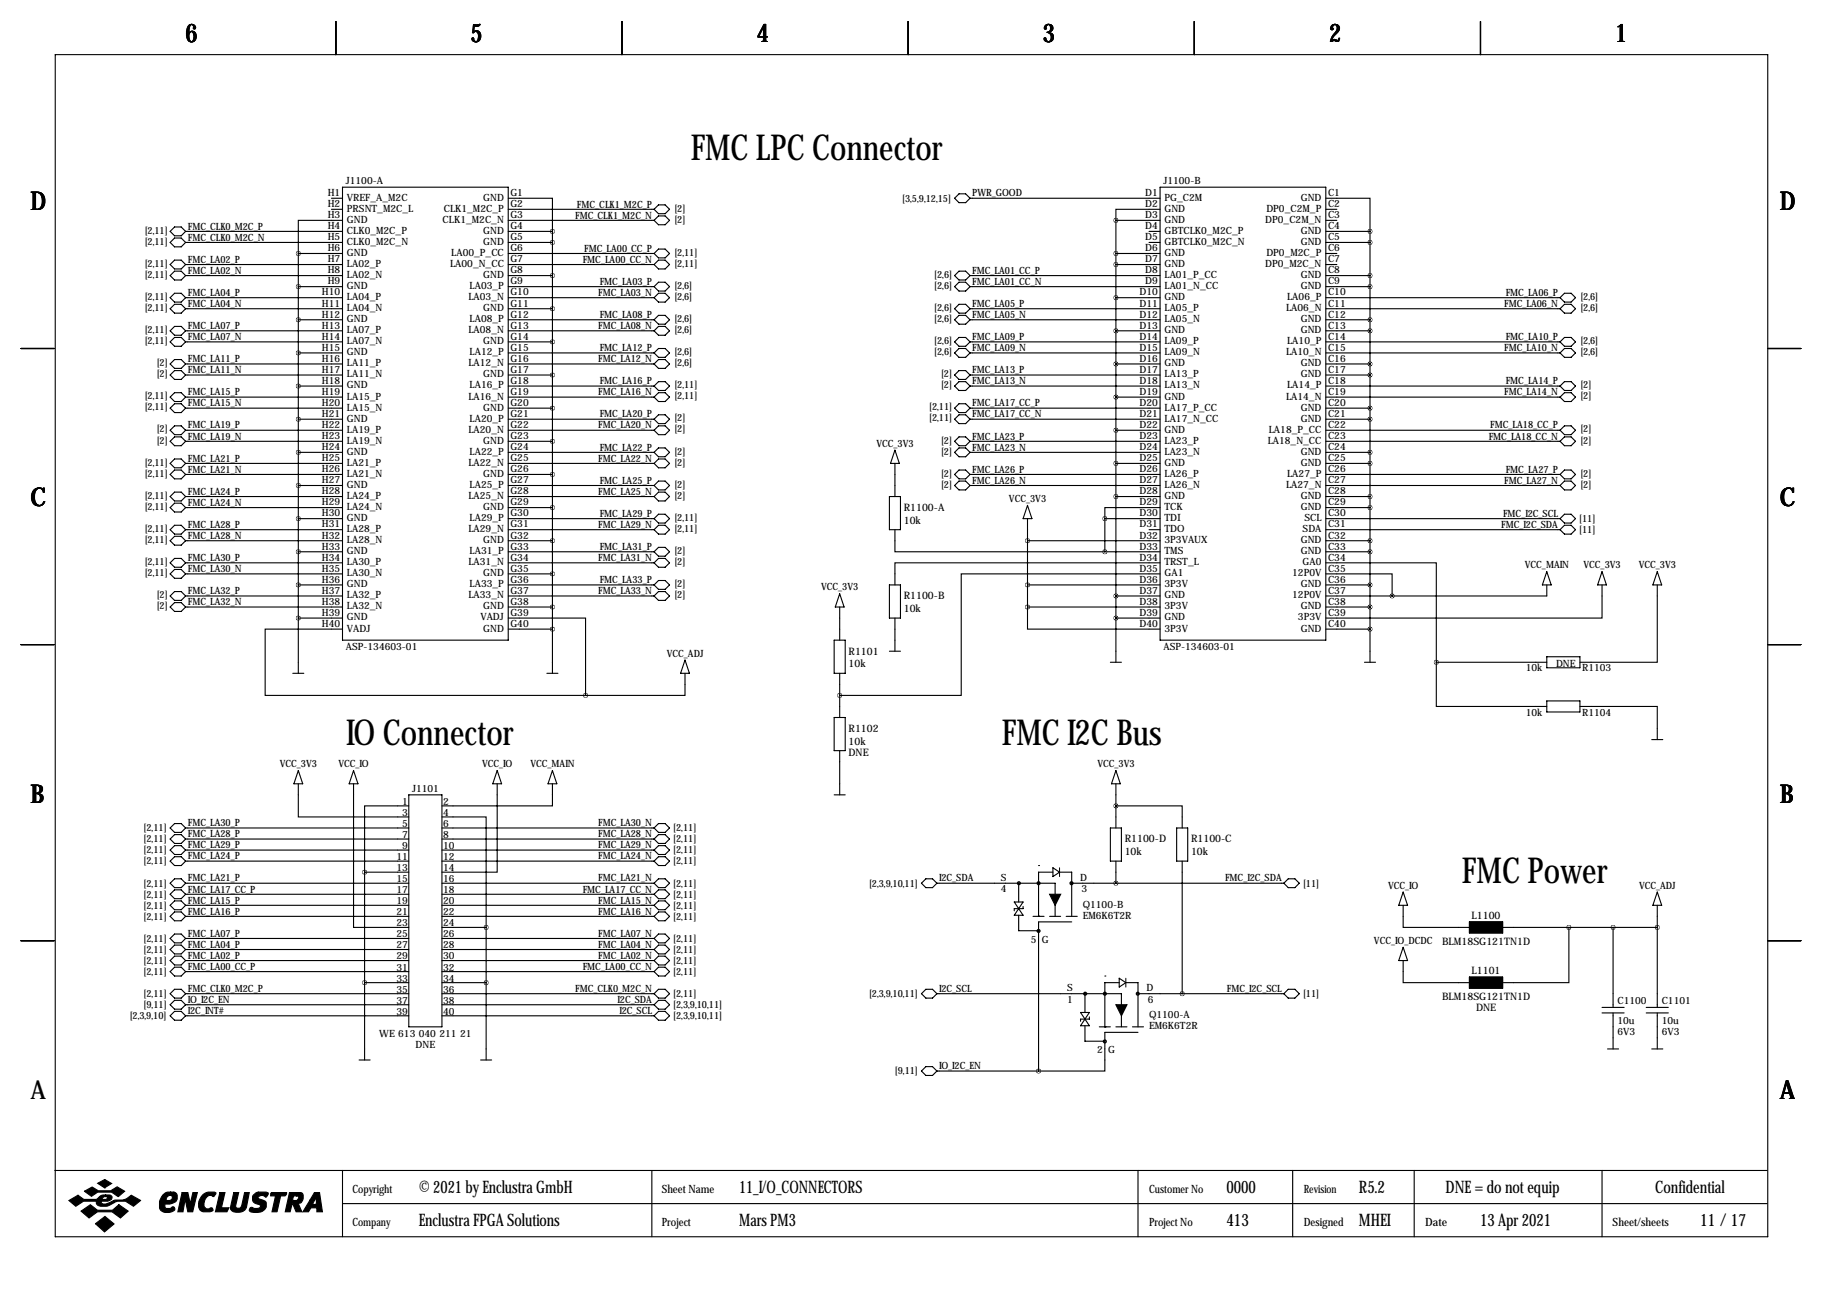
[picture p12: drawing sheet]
<svg xmlns="http://www.w3.org/2000/svg" width="419mm" height="297mm" viewBox="0 0 419 297" stroke-linecap="round" stroke-linejoin="round" font-family="sans-serif">
<g fill="none" stroke="#000" stroke-width=".25">
<path d="M12.7 12.6h393.7v271.7h-393.7zM77.2 4.9v7.7M143 4.9v7.7M208.8 4.9v7.7M274.6 4.9v7.7M340.4 4.9v7.7M39.1 53.2l1-1h1.6l1 1-1 1h-1.6zM39.1 55.7l1-1h1.6l1 1-1 1.1h-1.6zM42.7 53.2h36M42.7 55.7h36M68.6 58.3h10.1M68.6 58.3v96.5"/>
<path d="M76.2 45.6h2.5M76.2 48.1h2.5M78.7 50.7h-10.1v7.6M78.7 43h38.1v104.2h-38.1zM116.8 45.6h10.2v7.6M116.8 48.1h33.6M116.8 50.7h33.6M116.8 53.2h10.2M116.8 55.7h10.2M116.8 58.3h33.6M127 53.2v101.6M151.4 47.1h1.5l1 1-1 1h-1.5l-1-1z"/>
<path d="M151.4 49.6h1.5l1 1.1-1 1h-1.5l-1-1zM151.4 57.3h1.5l1 1-1 1h-1.5l-1-1zM219.5 45.6l1-1h1.5l1 1-1 1h-1.5zM223 45.6h43.7M256.5 50.7h10.2M256.5 58.3h10.2M256.5 50.7v101.6M264.2 53.2h2.5M264.2 55.7h2.5M266.7 48.1h-10.2v2.6M266.7 43h38.1v104.2h-38.1zM304.8 45.6h10.2v7.6"/>
<path d="M304.8 48.1h2.5M304.8 50.7h2.5M304.8 53.2h10.2M304.8 55.7h10.2M304.8 58.3h2.5M315 53.2v99.1M39.1 60.8l1-1h1.6l1 1-1 1h-1.6zM39.1 63.4l1-1.1h1.6l1 1.1-1 1h-1.6zM39.1 71l1-1h1.6l1 1-1 1h-1.6zM39.1 76.1l1-1.1h1.6l1 1.1-1 1h-1.6zM39.1 78.6l1-1h1.6l1 1-1 1h-1.6zM40.1 67.4h1.6l1 1-1 1.1h-1.6l-1-1.1z"/>
<path d="M42.7 60.8h36M42.7 63.4h36M42.7 68.4h36M42.7 71h36M42.7 76.1h36M42.7 78.6h36M68.6 65.9h10.1M68.6 73.5h10.1M116.8 60.8h33.6M116.8 63.4h10.2M116.8 65.9h33.6M116.8 68.4h33.6"/>
<path d="M116.8 71h10.2M116.8 73.5h33.6M116.8 76.1h33.6M116.8 78.6h10.2M150.4 60.8l1-1h1.5l1 1-1 1h-1.5zM150.4 76.1l1-1.1h1.5l1 1.1-1 1h-1.5zM151.4 67.4h1.5l1 1-1 1.1h-1.5l-1-1.1zM151.4 64.9h1.5l1 1-1 1h-1.5l-1-1zM151.4 72.5h1.5l1 1-1 1h-1.5l-1-1zM219.5 63.4l1-1.1h1.5l1 1.1-1 1h-1.5zM219.5 71l1-1h1.5l1 1-1 1h-1.5zM219.5 78.6l1-1h1.5l1 1-1 1h-1.5z"/>
<path d="M219.5 65.9l1-1h1.5l1 1-1 1h-1.5zM219.5 73.5l1-1h1.5l1 1-1 1h-1.5zM223 63.4h43.7M223 65.9h43.7M223 71h43.7M223 73.5h43.7M223 78.6h43.7M256.5 60.8h10.2M256.5 68.4h10.2M256.5 76.1h10.2M304.8 60.8h2.5M304.8 63.4h10.2"/>
<path d="M304.8 65.9h10.2M304.8 68.4h53.8M304.8 71h53.8M304.8 73.5h10.2M304.8 76.1h10.2M304.8 78.6h53.8M358.6 68.4l1.1-1h1.5l1 1-1 1.1h-1.5zM358.6 71l1.1-1h1.5l1 1-1 1h-1.5zM358.6 78.6l1.1-1h1.5l1 1-1 1h-1.5zM4.8 80.1h7.6M39.1 83.7l1-1h1.6l1 1-1 1h-1.6zM39.1 86.2l1-1h1.6l1 1-1 1h-1.6z"/>
<path d="M39.1 91.3l1-1h1.6l1 1-1 1h-1.6zM39.1 93.8l1-1h1.6l1 1-1 1.1h-1.6zM39.1 98.9l1-1h1.6l1 1-1 1h-1.6zM42.7 83.7h36M42.7 86.2h36M42.7 91.3h36M42.7 93.8h36M42.7 98.9h36M68.6 81.1h10.1M68.6 88.8h10.1M68.6 96.4h10.1M116.8 81.1h33.6"/>
<path d="M116.8 83.7h33.6M116.8 86.2h10.2M116.8 88.8h33.6M116.8 91.3h33.6M116.8 93.8h10.2M116.8 96.4h33.6M116.8 98.9h33.6M150.4 81.1l1-1h1.5l1 1-1 1.1h-1.5zM150.4 83.7l1-1h1.5l1 1-1 1h-1.5zM150.4 91.3l1-1h1.5l1 1-1 1h-1.5zM150.4 98.9l1-1h1.5l1 1-1 1h-1.5zM151.4 87.7h1.5l1 1.1-1 1h-1.5l-1-1z"/>
<path d="M151.4 95.4h1.5l1 1-1 1h-1.5l-1-1zM219.5 81.1l1-1h1.5l1 1-1 1.1h-1.5zM219.5 86.2l1-1h1.5l1 1-1 1h-1.5zM219.5 93.8l1-1h1.5l1 1-1 1.1h-1.5zM219.5 88.8l1-1.1h1.5l1 1.1-1 1h-1.5zM219.5 96.4l1-1h1.5l1 1-1 1h-1.5zM223 81.1h43.7M223 86.2h43.7M223 88.8h43.7M223 93.8h43.7M223 96.4h43.7M256.5 83.7h10.2"/>
<path d="M256.5 91.3h10.2M256.5 98.9h10.2M304.8 81.1h53.8M304.8 83.7h10.2M304.8 86.2h10.2M304.8 88.8h53.8M304.8 91.3h53.8M304.8 93.8h10.2M304.8 96.4h10.2M304.8 98.9h53.8M358.6 81.1l1.1-1h1.5l1 1-1 1.1h-1.5zM358.6 91.3l1.1-1h1.5l1 1-1 1h-1.5z"/>
<path d="M358.6 98.9l1.1-1h1.5l1 1-1 1h-1.5zM358.6 88.8l1.1-1.1h1.5l1 1.1-1 1h-1.5zM406.4 80.1h7.6M39.1 101.5l1-1.1h1.6l1 1.1-1 1h-1.6zM39.1 106.5l1-1h1.6l1 1-1 1.1h-1.6zM39.1 109.1l1-1h1.6l1 1-1 1h-1.6zM39.1 114.2l1-1.1h1.6l1 1.1-1 1h-1.6zM39.1 116.7l1-1h1.6l1 1-1 1h-1.6zM42.7 101.5h36M42.7 106.5h36M42.7 109.1h36M42.7 114.2h36"/>
<path d="M42.7 116.7h36M68.6 104h10.1M68.6 111.6h10.1M68.6 119.2h10.1M116.8 101.5h10.2M116.8 104h33.6M116.8 106.5h33.6M116.8 109.1h10.2M116.8 111.6h33.6M116.8 114.2h33.6M116.8 116.7h10.2M116.8 119.2h33.6"/>
<path d="M150.4 106.5l1-1h1.5l1 1-1 1.1h-1.5zM150.4 114.2l1-1.1h1.5l1 1.1-1 1h-1.5zM151.4 103h1.5l1 1-1 1h-1.5l-1-1zM151.4 110.6h1.5l1 1-1 1h-1.5l-1-1zM151.4 118.2h1.5l1 1-1 1.1h-1.5l-1-1.1zM204.5 114.2h2.5v7.6h-2.5zM205.7 103.5l1.1 3h-2.1zM205.7 106.5v7.7M219.5 101.5l1-1.1h1.5l1 1.1-1 1h-1.5zM219.5 109.1l1-1h1.5l1 1-1 1h-1.5zM219.5 104l1-1h1.5l1 1-1 1h-1.5zM219.5 111.6l1-1h1.5l1 1-1 1h-1.5z"/>
<path d="M223 101.5h43.7M223 104h43.7M223 109.1h43.7M223 111.6h43.7M236.2 116.2l1 3h-2zM236.2 119.2v20.4M254 119.2h12.7M254 119.2v7.7M256.5 106.5h10.2M256.5 114.2h10.2M266.7 116.7h-12.7v2.5M304.8 101.5h53.8"/>
<path d="M304.8 104h10.2M304.8 106.5h10.2M304.8 109.1h53.8M304.8 111.6h53.8M304.8 114.2h10.2M304.8 116.7h10.2M304.8 119.2h53.8M358.6 101.5l1.1-1.1h1.5l1 1.1-1 1h-1.5zM358.6 109.1l1.1-1h1.5l1 1-1 1h-1.5zM358.6 111.6l1.1-1h1.5l1 1-1 1h-1.5zM358.6 119.2l1.1-1h1.5l1 1-1 1.1h-1.5zM39.1 121.8l1-1h1.6l1 1-1 1h-1.6z"/>
<path d="M39.1 124.3l1-1h1.6l1 1-1 1h-1.6zM39.1 129.4l1-1h1.6l1 1-1 1h-1.6zM39.1 131.9l1-1h1.6l1 1-1 1.1h-1.6zM39.1 137l1-1h1.6l1 1-1 1h-1.6zM39.1 139.6l1-1.1h1.6l1 1.1-1 1h-1.6zM42.7 121.8h36M42.7 124.3h36M42.7 129.4h36M42.7 131.9h36M42.7 137h36M42.7 139.6h36M68.6 126.9h10.1"/>
<path d="M68.6 134.5h10.1M116.8 121.8h33.6M116.8 124.3h10.2M116.8 126.9h33.6M116.8 129.4h33.6M116.8 131.9h10.2M116.8 134.5h33.6M116.8 137h33.6M116.8 139.6h10.2M150.4 121.8l1-1h1.5l1 1-1 1h-1.5zM150.4 129.4l1-1h1.5l1 1-1 1h-1.5zM150.4 137l1-1h1.5l1 1-1 1h-1.5z"/>
<path d="M151.4 125.8h1.5l1 1.1-1 1h-1.5l-1-1zM151.4 133.5h1.5l1 1-1 1h-1.5l-1-1zM193 136.5l1.1 3.1h-2.1zM193 139.6v7.6M204.5 134.5h2.5v7.6h-2.5zM205.7 121.8v5.1h48.3M236.2 139.6v5h30.5M236.2 124.3h30.5M236.2 134.5h30.5M236.2 139.6h30.5M254 126.9h12.7M256.5 137h10.2"/>
<path d="M264.2 121.8h2.5M266.7 131.9h-45.7v28h-28M266.7 129.4h-61v5.1M304.8 129.4h25.4v22.9M304.8 131.9h15.2v5.1M304.8 121.8h53.8M304.8 124.3h10.2M304.8 126.9h10.2M304.8 134.5h10.2M304.8 139.6h10.2M355.6 131.4l1 3.1h-2zM355.6 134.5v2.5h-50.8"/>
<path d="M358.6 121.8l1.1-1h1.5l1 1-1 1h-1.5zM368.3 134.5v7.6h-63.5M368.3 131.4l1 3.1h-2zM381 134.5v17.8h-17.8M381 131.4l1 3.1h-2zM4.8 148.2h7.6M67.3 154.8h2.5M68.6 142.1h10.1M78.7 144.6h-17.7v15.3h73.6M116.8 142.1h17.8v17.8M116.8 144.6h10.2M125.7 154.8h2.6"/>
<path d="M157.5 154.8v5.1h-22.9M157.5 151.8l1 3h-2zM191.8 147.2h2.5v7.6h-2.5zM193 154.8v10.2M204.5 149.7h2.5M205.7 142.1v7.6M255.3 152.3h2.5M256.5 142.1h10.2M304.8 144.6h10.2M313.7 152.3h2.5M330.2 152.3v10.1h25.4M330.2 152.3h25.4"/>
<path d="M355.6 151h7.6v2.5h-7.6zM406.4 148.2h7.6M68.6 177.2l1 3h-2zM81.3 177.2l1 3h-2zM114.3 177.2l1 3h-2zM127 177.2l1 3h-2zM191.8 165h2.5v7.6h-2.5zM193 172.6v10.1M256.5 177.2l1.1 3h-2.1zM355.6 161.1h7.6v2.6h-7.6zM363.2 162.4h17.8v7.6M379.7 170h2.6"/>
<path d="M39.1 190.4l1-1.1h1.6l1 1.1-1 1h-1.6zM39.1 192.9l1-1h1.6l1 1-1 1h-1.6zM39.1 195.4l1-1h1.6l1 1-1 1.1h-1.6zM39.1 198l1-1h1.6l1 1-1 1h-1.6zM42.7 190.4h51.3M42.7 192.9h51.3M42.7 195.4h51.3M42.7 198h51.3M68.6 180.2v7.6h25.4M81.3 180.2v33h12.7M94 185.3h-10.2v15.2M94 182.7h7.6v53.4h-7.6z"/>
<path d="M101.6 187.8h10.2v25.4M101.6 190.4h48.8M101.6 192.9h48.8M101.6 195.4h48.8M101.6 198h48.8M114.3 180.2v20.3h-12.7M127 180.2v5.1h-25.4M150.4 190.4l1-1.1h1.5l1 1.1-1 1h-1.5zM150.4 192.9l1-1h1.5l1 1-1 1h-1.5zM150.4 195.4l1-1h1.5l1 1-1 1.1h-1.5zM150.4 198l1-1h1.5l1 1-1 1h-1.5zM191.8 182.7h2.5"/>
<path d="M238.8 199h.1M242.1 199.5l1.5 1-1.5 1zM255.3 190.4h2.5v7.6h-2.5zM256.5 185.3h15.3v5.1M256.5 180.2v10.2M256.5 198v5.1M270.5 190.4h2.5v7.6h-2.5zM271.8 198v30.5M4.8 216.3h7.6M39.1 203.1l1-1.1h1.6l1 1.1-1 1h-1.6zM39.1 205.6l1-1h1.6l1 1-1 1h-1.6zM39.1 208.1l1-1h1.6l1 1-1 1.1h-1.6z"/>
<path d="M39.1 210.7l1-1h1.6l1 1-1 1h-1.6zM39.1 215.8l1-1.1h1.6l1 1.1-1 1h-1.6zM39.1 218.3l1-1h1.6l1 1-1 1h-1.6zM42.7 203.1h51.3M42.7 205.6h51.3M42.7 208.1h51.3M42.7 210.7h51.3M42.7 215.8h51.3M42.7 218.3h51.3M83.8 200.5h10.2M83.8 200.5v43.2M101.6 203.1h48.8"/>
<path d="M101.6 205.6h48.8M101.6 208.1h48.8M101.6 210.7h48.8M101.6 213.2h10.2M101.6 215.8h48.8M101.6 218.3h48.8M111.8 213.2v30.5M150.4 203.1l1-1.1h1.5l1 1.1-1 1h-1.5zM150.4 205.6l1-1h1.5l1 1-1 1h-1.5zM150.4 208.1l1-1h1.5l1 1-1 1.1h-1.5zM150.4 210.7l1-1h1.5l1 1-1 1h-1.5zM150.4 215.8l1-1.1h1.5l1 1.1-1 1h-1.5z"/>
<path d="M150.4 218.3l1-1h1.5l1 1-1 1h-1.5zM211.8 203.1l1.1-1.1h1.5l1 1.1-1 1h-1.5zM215.4 203.1h27.2v2.5M233.2 207.4l2 3h-2l2-3zM234.2 203.1v4.3M234.2 210.4v3.6h4.6M235.2 208.4v.5h-2v.5M237.5 210.7h2.5M238.8 210.7h.1M241.3 210.7h2.5M242.1 200.5h-3.3v10.2M242.6 208.1v2.6"/>
<path d="M243.6 200.5h2.8v10.2M245.1 210.7h2.5M246.4 203.1h48.7M246.4 211.9h-7.6v34.3M295.1 203.1l1.1-1.1h1.5l1 1.1-1 1h-1.5zM322.6 208.1v5.1h15.2M322.6 205.1l1 3h-2zM322.6 217.8l1 3h-2zM337.8 211.9h7.6v2.6h-7.6zM345.4 213.2h35.6M360.7 213.2v12.7h-15.3M370.8 213.2v18.4"/>
<path d="M381 205.1l1 3h-2zM381 208.1v23.5M406.4 216.3h7.6M39.1 228.5l1-1.1h1.6l1 1.1-1 1h-1.6zM39.1 233.5l1-1h1.6l1 1-1 1.1h-1.6zM39.1 231l1-1h1.6l1 1-1 1h-1.6zM39.1 220.8l1-1h1.6l1 1-1 1.1h-1.6zM39.1 223.4l1-1h1.6l1 1-1 1h-1.6zM42.7 220.8h51.3M42.7 223.4h51.3M42.7 228.5h51.3M42.7 231h51.3"/>
<path d="M42.7 233.5h51.3M83.8 225.9h10.2M101.6 220.8h48.8M101.6 223.4h48.8M101.6 225.9h10.2M101.6 228.5h48.8M101.6 231h48.8M101.6 233.5h48.8M150.4 228.5l1-1.1h1.5l1 1.1-1 1h-1.5zM150.4 233.5l1-1h1.5l1 1-1 1.1h-1.5zM150.4 231l1-1h1.5l1 1-1 1h-1.5zM150.4 220.8l1-1h1.5l1 1-1 1.1h-1.5z"/>
<path d="M150.4 223.4l1-1h1.5l1 1-1 1h-1.5zM211.8 228.5l1.1-1.1h1.5l1 1.1-1 1h-1.5zM215.4 228.5h42.4v2.5M248.4 232.8l2 3h-2l2-3zM249.4 228.5v4.3M249.4 235.8v3.6h4.6M250.4 233.8v.5h-2v.5M252.7 236.1h2.6M254 224.4h.1M254 236.1h.1M256.5 236.1h2.6M257.3 225.9h-3.3v10.2"/>
<path d="M257.3 224.9l1.5 1-1.5 1zM257.8 233.5v2.6M258.8 225.9h2.8v10.2M260.3 236.1h2.6M261.6 237.3h-7.6v8.9h-15.2M261.6 228.5h33.5M295.1 228.5l1.1-1.1h1.5l1 1.1-1 1h-1.5zM322.6 220.8v5.1h15.2M337.8 224.6h7.6v2.6h-7.6zM368.3 231.6h5.1M368.3 232.9h5.1M370.8 232.9v8.3"/>
<path d="M378.5 231.6h5M378.5 232.9h5M381 232.9v8.3M82.5 243.7h2.6M110.5 243.7h2.5M211.8 246.2l1.1-1h1.5l1 1-1 1.1h-1.5zM215.4 246.2h23.4M369.6 241.2h2.5M379.7 241.2h2.6M12.6 269.1h393.7M78.7 269.1v15.2M78.7 276.7h327.6"/>
<path d="M149.9 269.1v15.2M261.6 269.1v15.2M297.2 269.1v15.2M325.1 269.1v15.2M368.3 269.1v15.2"/>
</g>
<g fill="#000" stroke="#000" stroke-width=".25">
<path d="M241.3 205.6h2.5l-1.2 2.5zM337.8 211.9h7.6v2.6h-7.6zM256.5 231h2.6l-1.3 2.5zM337.8 224.6h7.6v2.6h-7.6zM15.8 276l2.1-1.2 1.4 1h2.8l.3-.2a1.77 1.77 0 0 1 1.9-.9v.4l-.6 .2-.2 .5h.9l.3-.6-.4-.1v-.4h.9a.59 .59 0 0 1 .6 .7l-.2 .4-.8 .4h-1.4l-.1 .1 .1 .4a3.2 3.2 0 0 0 2.7-.7l.3-.1a4 4 0 0 0 3.8-1.1l2.1 1.2-1.6 1.3a4 4 0 0 0-5.5-.2 2.66 2.66 0 0 1-2.9-.2l-.1-.7h-3l-1.8 1.1zM19.4 273.9l1.8-1 1.4 .9h2.9l1.4-.9 1.8 1-1.5 1.2-1.5-1h-3.2l-1.5 .9zM22.5 272l1.6-.8 1.6 .9-1.6 1zM18.6 278.4l2.2-1.4 1.6 1.2h3.5l1.4-1.2 2.2 1.4-1.8 1.6-1.9-1.4h-3.4l-1.9 1.4zM37.4 274.7a1.75 1.75 0 0 1 1.8-.6v.7a.82 .82 0 0 0-.8 1.2h.6a.6 .6 0 0 0 .6-.5 .6 .6 0 0 0-.4-.7v-.7h.8l.5 .3a1.61 1.61 0 0 1 0 1.7 1.61 1.61 0 0 1-1.5 .7h-1v.9l.2 .1h.9l.7-.4 .4 .4a1.06 1.06 0 0 1-1.3 1 1.82 1.82 0 0 1-2.2-1.1 3.5 3.5 0 0 1 .7-3zM41.9 274.2h1.3l.5 2.6 .6-2.6h1.1l-1.1 4.4h-1.1l-.6-2.9-.5 2.9h-1.2zM46.7 274.6a2.78 2.78 0 0 1 2.9-.4l-.4 .9a1.32 1.32 0 0 0-2.1 .8l-.2 .8a.98 .98 0 0 0 1.1 1.2 .55 .55 0 0 1 .6-.2 .55 .55 0 0 1 .4 .6l-.7 .3-1.8-.1a1.79 1.79 0 0 1-.8-2.3zM50.5 274.2h1.2l-.8 3.5h1.7l-.4 .9h-2.7z"/>
<path d="M53.7 274.2h1.2l-.7 3.1a.73 .73 0 0 0 .7 .5 .73 .73 0 0 0 .7-.6l.6-3h1.1l-.7 3.4a2.28 2.28 0 0 1-3.6 .4v-.4zM58.3 274.7l.8-.6h2.1l.5 .2v.2l-.6 .7a.96 .96 0 0 0-1-.4 .96 .96 0 0 0-.8 .6l1.7 .8a1.71 1.71 0 0 1-.1 1.8 1.71 1.71 0 0 1-1.7 .8l-1.4-.2a.51 .51 0 0 1-.4-.7 .51 .51 0 0 1 .8-.2l1 .1a.52 .52 0 0 0 .6-.2 .52 .52 0 0 0-.2-.7 1.39 1.39 0 0 1-1.4-.6 1.39 1.39 0 0 1 .1-1.6zM62.2 274.4l.2-.2h3.5l-.1 .4-.3 .3h-1l-.8 3.7h-1.2l.8-3.7h-1.1zM66.5 274.2h1.7v.7h-.7l-.2 1.1h.9l.3-.3a.44 .44 0 0 0 .1-.5 .44 .44 0 0 0-.4-.3v-.7h1l.3 .2 .2 .3v.9a1.03 1.03 0 0 1-1.2 1l.9 2h-1.3l-.8-1.8h-.1l-.5 1.8h-1.1zM72.3 274.2h1.2l.6 4.4h-1.3v-.9h-1.3l-.6 .9h-1.3l1.7-2.7h1l-.4 .8 .2 .2h.4l.2-.2v-1.5l-.4 .7h-1zM21.9 281.3l2.2-1.6 2.1 1.7-2.2 1.8z"/>
</g>
<path d="M243.6 199.5v2M258.8 224.9v2" fill="none" stroke="#000" stroke-width=".23"/>
<g fill="none" stroke="#000" stroke-width=".63">
<circle cx="234.2" cy="203.1" r=".15"/>
<circle cx="238.8" cy="203.1" r=".15"/>
<circle cx="238.8" cy="214" r=".15"/>
<circle cx="246.3" cy="203.1" r=".15"/>
<circle cx="249.5" cy="228.5" r=".15"/>
<circle cx="254" cy="228.5" r=".15"/>
<circle cx="254" cy="239.4" r=".15"/>
<circle cx="261.6" cy="228.5" r=".15"/>
</g>
<path d="M68.5 142.1a.05 .05 0 0 0 .1 0 .05 .05 0 0 0-.1 0zM68.5 126.9a.05 .05 0 0 0 .1 0 .05 .05 0 0 0-.1 0zM68.5 119.2a.05 .05 0 0 0 .1 0 .05 .05 0 0 0-.1 0zM68.5 111.6a.05 .05 0 0 0 .1 0 .05 .05 0 0 0-.1 0zM68.5 104a.05 .05 0 0 0 .1 0 .05 .05 0 0 0-.1 0zM68.5 96.4a.05 .05 0 0 0 .1 0 .05 .05 0 0 0-.1 0zM68.5 88.8a.05 .05 0 0 0 .1 0 .05 .05 0 0 0-.1 0zM68.5 81.1a.05 .05 0 0 0 .1 0 .05 .05 0 0 0-.1 0zM68.5 73.5a.05 .05 0 0 0 .1 0 .05 .05 0 0 0-.1 0zM68.5 65.9a.05 .05 0 0 0 .1 0 .05 .05 0 0 0-.1 0zM68.5 58.3a.05 .05 0 0 0 .1 0 .05 .05 0 0 0-.1 0zM256.5 50.7a.05 .05 0 0 0 .1 0 .05 .05 0 0 0-.1 0zM256.5 58.3a.05 .05 0 0 0 .1 0 .05 .05 0 0 0-.1 0zM256.5 60.8a.05 .05 0 0 0 .1 0 .05 .05 0 0 0-.1 0zM256.5 68.4a.05 .05 0 0 0 .1 0 .05 .05 0 0 0-.1 0zM256.5 76.1a.05 .05 0 0 0 .1 0 .05 .05 0 0 0-.1 0zM256.5 83.7a.05 .05 0 0 0 .1 0 .05 .05 0 0 0-.1 0zM256.5 91.3a.05 .05 0 0 0 .1 0 .05 .05 0 0 0-.1 0zM256.5 98.9a.05 .05 0 0 0 .1 0 .05 .05 0 0 0-.1 0zM256.5 106.5a.05 .05 0 0 0 .1 0 .05 .05 0 0 0-.1 0zM314.9 144.6a.05 .05 0 0 0 .1 0 .05 .05 0 0 0-.1 0zM314.9 139.6a.05 .05 0 0 0 .1 0 .05 .05 0 0 0-.1 0zM314.9 134.5a.05 .05 0 0 0 .1 0 .05 .05 0 0 0-.1 0zM314.9 126.9a.05 .05 0 0 0 .1 0 .05 .05 0 0 0-.1 0zM314.9 124.3a.05 .05 0 0 0 .1 0 .05 .05 0 0 0-.1 0zM314.9 116.7a.05 .05 0 0 0 .1 0 .05 .05 0 0 0-.1 0zM314.9 114.2a.05 .05 0 0 0 .1 0 .05 .05 0 0 0-.1 0zM314.9 106.5a.05 .05 0 0 0 .1 0 .05 .05 0 0 0-.1 0zM314.9 104a.05 .05 0 0 0 .1 0 .05 .05 0 0 0-.1 0zM314.9 96.4a.05 .05 0 0 0 .1 0 .05 .05 0 0 0-.1 0zM314.9 93.8a.05 .05 0 0 0 .1 0 .05 .05 0 0 0-.1 0zM314.9 86.2a.05 .05 0 0 0 .1 0 .05 .05 0 0 0-.1 0zM314.9 83.7a.05 .05 0 0 0 .1 0 .05 .05 0 0 0-.1 0zM314.9 76.1a.05 .05 0 0 0 .1 0 .05 .05 0 0 0-.1 0zM314.9 73.5a.05 .05 0 0 0 .1 0 .05 .05 0 0 0-.1 0zM314.9 65.9a.05 .05 0 0 0 .1 0 .05 .05 0 0 0-.1 0zM314.9 63.4a.05 .05 0 0 0 .1 0 .05 .05 0 0 0-.1 0zM314.9 55.7a.05 .05 0 0 0 .1 0 .05 .05 0 0 0-.1 0zM314.9 53.2a.05 .05 0 0 0 .1 0 .05 .05 0 0 0-.1 0zM236.2 139.6a.05 .05 0 0 0 .1 0 .05 .05 0 0 0-.1 0zM236.2 134.5a.05 .05 0 0 0 .1 0 .05 .05 0 0 0-.1 0zM256.5 114.2a.05 .05 0 0 0 .1 0 .05 .05 0 0 0-.1 0zM256.5 137a.05 .05 0 0 0 .1 0 .05 .05 0 0 0-.1 0zM256.5 142.1a.05 .05 0 0 0 .1 0 .05 .05 0 0 0-.1 0zM236.2 124.3a.05 .05 0 0 0 .1 0 .05 .05 0 0 0-.1 0zM271.7 228.5a.05 .05 0 0 0 .1 0 .05 .05 0 0 0-.1 0zM320 137a.05 .05 0 0 0 .1 0 .05 .05 0 0 0-.1 0zM256.5 203.1a.05 .05 0 0 0 .1 0 .05 .05 0 0 0-.1 0zM83.8 200.5a.05 .05 0 0 0 .1 0 .05 .05 0 0 0-.1 0zM83.8 225.9a.05 .05 0 0 0 .1 0 .05 .05 0 0 0-.1 0zM111.7 213.2a.05 .05 0 0 0 .1 0 .05 .05 0 0 0-.1 0zM111.7 225.9a.05 .05 0 0 0 .1 0 .05 .05 0 0 0-.1 0zM193 159.9a.05 .05 0 0 0 .1 0 .05 .05 0 0 0-.1 0zM238.7 246.2a.05 .05 0 0 0 .1 0 .05 .05 0 0 0-.1 0zM256.5 185.3a.05 .05 0 0 0 .1 0 .05 .05 0 0 0-.1 0zM68.5 134.5a.05 .05 0 0 0 .1 0 .05 .05 0 0 0-.1 0zM370.8 213.2a.05 .05 0 0 0 .1 0 .05 .05 0 0 0-.1 0zM134.6 159.9a.05 .05 0 0 0 .1 0 .05 .05 0 0 0-.1 0zM360.6 213.2a.05 .05 0 0 0 .1 0 .05 .05 0 0 0-.1 0z" fill="#000" stroke="#000" stroke-width="1"/>
<g font-size="8.2">
<text x="158.8" y="36.7">FMC LPC Connector</text>
<text x="79.6" y="171.3">IO Connector</text>
<text x="230.3" y="171.3">FMC I2C Bus</text>
<text x="336.1" y="203.1">FMC Power</text>
</g>
<g font-size="5.9">
<text x="42.7" y="9.8">6</text>
<text x="108.2" y="9.8">5</text>
<text x="174" y="9.8">4</text>
<text x="239.8" y="9.8">3</text>
<text x="305.6" y="9.8">2</text>
<text x="371.3" y="9.8">1</text>
<text x="7" y="48.4">D</text>
<text x="409.2" y="48.4">D</text>
<text x="7" y="116.4">C</text>
<text x="409.2" y="116.4">C</text>
<text x="7" y="184.5">B</text>
<text x="409.2" y="184.5">B</text>
<text x="7" y="252.6">A</text>
<text x="409.2" y="252.6">A</text>
</g>
<g font-size="4">
<text x="96.3" y="274.2">© 2021 by Enclustra GmbH</text>
<text x="169.9" y="274.2">11_I/O_CONNECTORS</text>
<text x="281.9" y="274.2">0000</text>
<text x="312.4" y="274.2">R5.2</text>
<text x="332.3" y="274.2">DNE = do not equip</text>
<text x="380.5" y="274.2">Confidential</text>
<text x="96.3" y="281.8">Enclustra FPGA Solutions</text>
<text x="169.9" y="281.8">Mars PM3</text>
<text x="281.9" y="281.8">413</text>
<text x="312.4" y="281.8">MHEI</text>
<text x="340.3" y="281.8">13 Apr 2021</text>
<text x="390.9" y="281.8">11 / 17</text>
</g>
<g font-size="2.6">
<text x="81" y="274.2">Copyright</text>
<text x="152.1" y="274.2">Sheet Name</text>
<text x="264.2" y="274.2">Customer No</text>
<text x="299.7" y="274.2">Revision</text>
<text x="81" y="281.8">Company</text>
<text x="152.1" y="281.8">Project</text>
<text x="264.2" y="281.8">Project No</text>
<text x="299.7" y="281.8">Designed</text>
<text x="327.7" y="281.8">Date</text>
<text x="370.7" y="281.8">Sheet/sheets</text>
</g>
<g font-size="2.4">
<text x="207.8" y="117.5">R1100-A</text>
<text x="207.8" y="120.4">10k</text>
<text x="207.8" y="137.8">R1100-B</text>
<text x="207.8" y="140.7">10k</text>
<text x="195.1" y="150.5">R1101</text>
<text x="195.1" y="153.4">10k</text>
<text x="195.1" y="168.3">R1102</text>
<text x="195.1" y="171.2">10k</text>
<text x="195.1" y="173.7">DNE</text>
<text x="258.6" y="193.7">R1100-D</text>
<text x="258.6" y="196.6">10k</text>
<text x="273.8" y="193.7">R1100-C</text>
<text x="273.8" y="196.6">10k</text>
<text x="338.3" y="211.2">L1100</text>
<text x="331.5" y="217.2">BLM18SG121TN1D</text>
<text x="338.3" y="223.9">L1101</text>
<text x="331.5" y="229.9">BLM18SG121TN1D</text>
<text x="339.3" y="232.4">DNE</text>
</g>
<g font-size="2.3">
<text x="75.3" y="45.1">H1</text>
<text x="75.3" y="47.6">H2</text>
<text x="79.5" y="42.3">J1100-A</text>
<text x="79.8" y="46.1">VREF_A_M2C</text>
<text x="111.1" y="46.1">GND</text>
<text x="117.3" y="45.1">G1</text>
<text x="117.3" y="47.6">G2</text>
<text x="132.6" y="47.7">FMC_CLK1_M2C_P</text>
<text x="207.4" y="46.3">[3,5,9,12,15]</text>
<text x="223.5" y="45.2">PWR_GOOD</text>
<text x="263.3" y="45.1">D1</text>
<text x="263.3" y="47.6">D2</text>
<text x="267.5" y="42.3">J1100-B</text>
<text x="267.7" y="46.1">PG_C2M</text>
<text x="299.1" y="46.1">GND</text>
<text x="305.3" y="45.1">C1</text>
<text x="305.3" y="47.6">C2</text>
<text x="33.3" y="53.7">[2,11]</text>
<text x="43.2" y="52.8">FMC_CLK0_M2C_P</text>
<text x="75.3" y="50.2">H3</text>
<text x="75.3" y="52.7">H4</text>
<text x="79.8" y="48.7">PRSNT_M2C_L</text>
<text x="79.8" y="51.2">GND</text>
<text x="79.8" y="53.8">CLK0_M2C_P</text>
<text x="101.8" y="51.2">CLK1_M2C_N</text>
<text x="102" y="48.7">CLK1_M2C_P</text>
<text x="111.1" y="53.8">GND</text>
<text x="117.3" y="50.2">G3</text>
<text x="117.3" y="52.7">G4</text>
<text x="132.2" y="50.3">FMC_CLK1_M2C_N</text>
<text x="155" y="48.6">[2]</text>
<text x="155" y="51.2">[2]</text>
<text x="263.3" y="50.2">D3</text>
<text x="263.3" y="52.7">D4</text>
<text x="267.7" y="48.7">GND</text>
<text x="267.7" y="51.2">GND</text>
<text x="267.7" y="53.8">GBTCLK0_M2C_P</text>
<text x="290.9" y="51.2">DP0_C2M_N</text>
<text x="291.1" y="48.7">DP0_C2M_P</text>
<text x="299.1" y="53.8">GND</text>
<text x="305.3" y="50.2">C3</text>
<text x="305.3" y="52.7">C4</text>
<text x="33.3" y="56.3">[2,11]</text>
<text x="43.2" y="55.3">FMC_CLK0_M2C_N</text>
<text x="75.3" y="55.2">H5</text>
<text x="75.3" y="57.8">H6</text>
<text x="79.8" y="56.3">CLK0_M2C_N</text>
<text x="79.8" y="58.8">GND</text>
<text x="103.7" y="58.8">LA00_P_CC</text>
<text x="111.1" y="56.3">GND</text>
<text x="117.3" y="55.2">G5</text>
<text x="117.3" y="57.8">G6</text>
<text x="134.3" y="57.9">FMC_LA00_CC_P</text>
<text x="155" y="58.8">[2,11]</text>
<text x="263.3" y="55.2">D5</text>
<text x="263.3" y="57.8">D6</text>
<text x="267.7" y="56.3">GBTCLK0_M2C_N</text>
<text x="267.7" y="58.8">GND</text>
<text x="291.1" y="58.8">DP0_M2C_P</text>
<text x="299.1" y="56.3">GND</text>
<text x="305.3" y="55.2">C5</text>
<text x="305.3" y="57.8">C6</text>
<text x="33.3" y="61.3">[2,11]</text>
<text x="33.3" y="63.9">[2,11]</text>
<text x="43.2" y="60.4">FMC_LA02_P</text>
<text x="43.2" y="63">FMC_LA02_N</text>
<text x="75.3" y="60.3">H7</text>
<text x="75.3" y="62.9">H8</text>
<text x="75.3" y="65.4">H9</text>
<text x="79.8" y="61.4">LA02_P</text>
<text x="79.8" y="63.9">LA02_N</text>
<text x="103.5" y="61.4">LA00_N_CC</text>
<text x="111.1" y="63.9">GND</text>
<text x="117.3" y="60.3">G7</text>
<text x="117.3" y="62.9">G8</text>
<text x="117.3" y="65.4">G9</text>
<text x="134" y="60.4">FMC_LA00_CC_N</text>
<text x="137.9" y="65.5">FMC_LA03_P</text>
<text x="155" y="61.3">[2,11]</text>
<text x="214.8" y="63.9">[2,6]</text>
<text x="223.5" y="63">FMC_LA01_CC_P</text>
<text x="223.5" y="65.5">FMC_LA01_CC_N</text>
<text x="263.3" y="60.3">D7</text>
<text x="263.3" y="62.9">D8</text>
<text x="263.3" y="65.4">D9</text>
<text x="267.7" y="61.4">GND</text>
<text x="267.7" y="63.9">LA01_P_CC</text>
<text x="290.9" y="61.4">DP0_M2C_N</text>
<text x="299.1" y="63.9">GND</text>
<text x="305.3" y="60.3">C7</text>
<text x="305.3" y="62.9">C8</text>
<text x="305.3" y="65.4">C9</text>
<text x="33.3" y="69">[2,11]</text>
<text x="33.3" y="71.5">[2,11]</text>
<text x="43.2" y="68">FMC_LA04_P</text>
<text x="43.2" y="70.6">FMC_LA04_N</text>
<text x="74" y="67.9">H10</text>
<text x="74" y="70.5">H11</text>
<text x="79.8" y="66.5">GND</text>
<text x="79.8" y="69">LA04_P</text>
<text x="79.8" y="71.5">LA04_N</text>
<text x="107.7" y="69">LA03_N</text>
<text x="107.9" y="66.5">LA03_P</text>
<text x="111.1" y="71.5">GND</text>
<text x="117.3" y="67.9">G10</text>
<text x="117.3" y="70.5">G11</text>
<text x="137.5" y="68">FMC_LA03_N</text>
<text x="155" y="66.4">[2,6]</text>
<text x="155" y="69">[2,6]</text>
<text x="214.8" y="66.4">[2,6]</text>
<text x="214.8" y="71.5">[2,6]</text>
<text x="223.5" y="70.6">FMC_LA05_P</text>
<text x="262" y="67.9">D10</text>
<text x="262" y="70.5">D11</text>
<text x="267.7" y="66.5">LA01_N_CC</text>
<text x="267.7" y="69">GND</text>
<text x="267.7" y="71.5">LA05_P</text>
<text x="295.7" y="71.5">LA06_N</text>
<text x="295.9" y="69">LA06_P</text>
<text x="299.1" y="66.5">GND</text>
<text x="305.3" y="67.9">C10</text>
<text x="305.3" y="70.5">C11</text>
<text x="345.8" y="70.6">FMC_LA06_N</text>
<text x="346.2" y="68">FMC_LA06_P</text>
<text x="363.3" y="69">[2,6]</text>
<text x="363.3" y="71.5">[2,6]</text>
<text x="33.3" y="76.6">[2,11]</text>
<text x="43.2" y="75.7">FMC_LA07_P</text>
<text x="74" y="73">H12</text>
<text x="74" y="75.6">H13</text>
<text x="79.8" y="74.1">GND</text>
<text x="79.8" y="76.6">LA07_P</text>
<text x="107.7" y="76.6">LA08_N</text>
<text x="107.9" y="74.1">LA08_P</text>
<text x="117.3" y="73">G12</text>
<text x="117.3" y="75.6">G13</text>
<text x="137.5" y="75.7">FMC_LA08_N</text>
<text x="137.9" y="73.1">FMC_LA08_P</text>
<text x="155" y="74">[2,6]</text>
<text x="155" y="76.6">[2,6]</text>
<text x="214.8" y="74">[2,6]</text>
<text x="223.5" y="73.1">FMC_LA05_N</text>
<text x="262" y="73">D12</text>
<text x="262" y="75.6">D13</text>
<text x="267.7" y="74.1">LA05_N</text>
<text x="267.7" y="76.6">GND</text>
<text x="299.1" y="74.1">GND</text>
<text x="299.1" y="76.6">GND</text>
<text x="305.3" y="73">C12</text>
<text x="305.3" y="75.6">C13</text>
<text x="33.3" y="79.1">[2,11]</text>
<text x="43.2" y="78.2">FMC_LA07_N</text>
<text x="43.2" y="83.3">FMC_LA11_P</text>
<text x="74" y="78.1">H14</text>
<text x="74" y="80.6">H15</text>
<text x="74" y="83.2">H16</text>
<text x="79.8" y="79.2">LA07_N</text>
<text x="79.8" y="81.7">GND</text>
<text x="107.9" y="81.7">LA12_P</text>
<text x="111.1" y="79.2">GND</text>
<text x="117.3" y="78.1">G14</text>
<text x="117.3" y="80.6">G15</text>
<text x="117.3" y="83.2">G16</text>
<text x="137.5" y="83.3">FMC_LA12_N</text>
<text x="137.9" y="80.7">FMC_LA12_P</text>
<text x="155" y="81.7">[2,6]</text>
<text x="214.8" y="79.1">[2,6]</text>
<text x="214.8" y="81.7">[2,6]</text>
<text x="223.5" y="78.2">FMC_LA09_P</text>
<text x="223.5" y="80.7">FMC_LA09_N</text>
<text x="262" y="78.1">D14</text>
<text x="262" y="80.6">D15</text>
<text x="262" y="83.2">D16</text>
<text x="267.7" y="79.2">LA09_P</text>
<text x="267.7" y="81.7">LA09_N</text>
<text x="295.7" y="81.7">LA10_N</text>
<text x="295.9" y="79.2">LA10_P</text>
<text x="305.3" y="78.1">C14</text>
<text x="305.3" y="80.6">C15</text>
<text x="305.3" y="83.2">C16</text>
<text x="345.8" y="80.7">FMC_LA10_N</text>
<text x="346.2" y="78.2">FMC_LA10_P</text>
<text x="363.3" y="79.1">[2,6]</text>
<text x="363.3" y="81.7">[2,6]</text>
<text x="36" y="84.2">[2]</text>
<text x="36" y="86.7">[2]</text>
<text x="43.2" y="85.8">FMC_LA11_N</text>
<text x="74" y="85.7">H17</text>
<text x="74" y="88.3">H18</text>
<text x="79.8" y="84.2">LA11_P</text>
<text x="79.8" y="86.8">LA11_N</text>
<text x="79.8" y="89.3">GND</text>
<text x="107.7" y="84.2">LA12_N</text>
<text x="107.9" y="89.3">LA16_P</text>
<text x="111.1" y="86.8">GND</text>
<text x="117.3" y="85.7">G17</text>
<text x="117.3" y="88.3">G18</text>
<text x="137.9" y="88.4">FMC_LA16_P</text>
<text x="155" y="84.2">[2,6]</text>
<text x="155" y="89.3">[2,11]</text>
<text x="216.4" y="86.7">[2]</text>
<text x="216.4" y="89.3">[2]</text>
<text x="223.5" y="85.8">FMC_LA13_P</text>
<text x="223.5" y="88.4">FMC_LA13_N</text>
<text x="262" y="85.7">D17</text>
<text x="262" y="88.3">D18</text>
<text x="267.7" y="84.2">GND</text>
<text x="267.7" y="86.8">LA13_P</text>
<text x="267.7" y="89.3">LA13_N</text>
<text x="295.9" y="89.3">LA14_P</text>
<text x="299.1" y="84.2">GND</text>
<text x="299.1" y="86.8">GND</text>
<text x="305.3" y="85.7">C17</text>
<text x="305.3" y="88.3">C18</text>
<text x="346.2" y="88.4">FMC_LA14_P</text>
<text x="363.3" y="89.3">[2]</text>
<text x="33.3" y="91.8">[2,11]</text>
<text x="33.3" y="94.4">[2,11]</text>
<text x="43.2" y="90.9">FMC_LA15_P</text>
<text x="43.2" y="93.4">FMC_LA15_N</text>
<text x="74" y="90.8">H19</text>
<text x="74" y="93.3">H20</text>
<text x="74" y="95.9">H21</text>
<text x="79.8" y="91.9">LA15_P</text>
<text x="79.8" y="94.4">LA15_N</text>
<text x="107.7" y="91.9">LA16_N</text>
<text x="111.1" y="94.4">GND</text>
<text x="117.3" y="90.8">G19</text>
<text x="117.3" y="93.3">G20</text>
<text x="117.3" y="95.9">G21</text>
<text x="137.5" y="90.9">FMC_LA16_N</text>
<text x="137.9" y="96">FMC_LA20_P</text>
<text x="155" y="91.8">[2,11]</text>
<text x="213.6" y="94.4">[2,11]</text>
<text x="223.5" y="93.4">FMC_LA17_CC_P</text>
<text x="223.5" y="96">FMC_LA17_CC_N</text>
<text x="262" y="90.8">D19</text>
<text x="262" y="93.3">D20</text>
<text x="262" y="95.9">D21</text>
<text x="267.7" y="91.9">GND</text>
<text x="267.7" y="94.4">LA17_P_CC</text>
<text x="295.7" y="91.9">LA14_N</text>
<text x="299.1" y="94.4">GND</text>
<text x="305.3" y="90.8">C19</text>
<text x="305.3" y="93.3">C20</text>
<text x="305.3" y="95.9">C21</text>
<text x="345.8" y="90.9">FMC_LA14_N</text>
<text x="363.3" y="91.8">[2]</text>
<text x="36" y="99.4">[2]</text>
<text x="36" y="102">[2]</text>
<text x="43.2" y="98.5">FMC_LA19_P</text>
<text x="43.2" y="101.1">FMC_LA19_N</text>
<text x="74" y="98.4">H22</text>
<text x="74" y="101">H23</text>
<text x="79.8" y="96.9">GND</text>
<text x="79.8" y="99.5">LA19_P</text>
<text x="107.7" y="99.5">LA20_N</text>
<text x="107.9" y="96.9">LA20_P</text>
<text x="117.3" y="98.4">G22</text>
<text x="117.3" y="101">G23</text>
<text x="137.5" y="98.5">FMC_LA20_N</text>
<text x="155" y="96.9">[2]</text>
<text x="155" y="99.4">[2]</text>
<text x="213.6" y="96.9">[2,11]</text>
<text x="216.4" y="102">[2]</text>
<text x="223.5" y="101.1">FMC_LA23_P</text>
<text x="262" y="98.4">D22</text>
<text x="262" y="101">D23</text>
<text x="267.7" y="96.9">LA17_N_CC</text>
<text x="267.7" y="99.5">GND</text>
<text x="291.7" y="99.5">LA18_P_CC</text>
<text x="299.1" y="96.9">GND</text>
<text x="305.3" y="98.4">C22</text>
<text x="305.3" y="101">C23</text>
<text x="342.2" y="101.1">FMC_LA18_CC_N</text>
<text x="342.6" y="98.5">FMC_LA18_CC_P</text>
<text x="363.3" y="99.4">[2]</text>
<text x="363.3" y="102">[2]</text>
<text x="33.3" y="107.1">[2,11]</text>
<text x="43.2" y="106.1">FMC_LA21_P</text>
<text x="74" y="103.5">H24</text>
<text x="74" y="106">H25</text>
<text x="79.8" y="102">LA19_N</text>
<text x="79.8" y="104.6">GND</text>
<text x="79.8" y="107.1">LA21_P</text>
<text x="107.7" y="107.1">LA22_N</text>
<text x="107.9" y="104.6">LA22_P</text>
<text x="111.1" y="102">GND</text>
<text x="117.3" y="103.5">G24</text>
<text x="117.3" y="106">G25</text>
<text x="137.5" y="106.1">FMC_LA22_N</text>
<text x="137.9" y="103.6">FMC_LA22_P</text>
<text x="155" y="104.5">[2]</text>
<text x="155" y="107.1">[2]</text>
<text x="201.5" y="102.7">VCC_3V3</text>
<text x="216.4" y="104.5">[2]</text>
<text x="223.5" y="103.6">FMC_LA23_N</text>
<text x="262" y="103.5">D24</text>
<text x="262" y="106">D25</text>
<text x="267.7" y="102">LA23_P</text>
<text x="267.7" y="104.6">LA23_N</text>
<text x="267.7" y="107.1">GND</text>
<text x="291.4" y="102">LA18_N_CC</text>
<text x="299.1" y="104.6">GND</text>
<text x="299.1" y="107.1">GND</text>
<text x="305.3" y="103.5">C24</text>
<text x="305.3" y="106">C25</text>
<text x="33.3" y="109.6">[2,11]</text>
<text x="43.2" y="108.7">FMC_LA21_N</text>
<text x="43.2" y="113.8">FMC_LA24_P</text>
<text x="74" y="108.6">H26</text>
<text x="74" y="111.1">H27</text>
<text x="74" y="113.7">H28</text>
<text x="79.8" y="109.6">LA21_N</text>
<text x="79.8" y="112.2">GND</text>
<text x="107.9" y="112.2">LA25_P</text>
<text x="111.1" y="109.6">GND</text>
<text x="117.3" y="108.6">G26</text>
<text x="117.3" y="111.1">G27</text>
<text x="117.3" y="113.7">G28</text>
<text x="137.5" y="113.8">FMC_LA25_N</text>
<text x="137.9" y="111.2">FMC_LA25_P</text>
<text x="155" y="112.1">[2]</text>
<text x="216.4" y="109.6">[2]</text>
<text x="216.4" y="112.1">[2]</text>
<text x="223.5" y="108.7">FMC_LA26_P</text>
<text x="223.5" y="111.2">FMC_LA26_N</text>
<text x="262" y="108.6">D26</text>
<text x="262" y="111.1">D27</text>
<text x="262" y="113.7">D28</text>
<text x="267.7" y="109.6">LA26_P</text>
<text x="267.7" y="112.2">LA26_N</text>
<text x="295.7" y="112.2">LA27_N</text>
<text x="295.9" y="109.6">LA27_P</text>
<text x="305.3" y="108.6">C26</text>
<text x="305.3" y="111.1">C27</text>
<text x="305.3" y="113.7">C28</text>
<text x="345.8" y="111.2">FMC_LA27_N</text>
<text x="346.2" y="108.7">FMC_LA27_P</text>
<text x="363.3" y="109.6">[2]</text>
<text x="363.3" y="112.1">[2]</text>
<text x="33.3" y="114.7">[2,11]</text>
<text x="33.3" y="117.2">[2,11]</text>
<text x="43.2" y="116.3">FMC_LA24_N</text>
<text x="74" y="116.2">H29</text>
<text x="74" y="118.7">H30</text>
<text x="79.8" y="114.7">LA24_P</text>
<text x="79.8" y="117.3">LA24_N</text>
<text x="79.8" y="119.8">GND</text>
<text x="107.7" y="114.7">LA25_N</text>
<text x="107.9" y="119.8">LA29_P</text>
<text x="111.1" y="117.3">GND</text>
<text x="117.3" y="116.2">G29</text>
<text x="117.3" y="118.7">G30</text>
<text x="137.9" y="118.8">FMC_LA29_P</text>
<text x="155" y="114.7">[2]</text>
<text x="155" y="119.8">[2,11]</text>
<text x="232" y="115.4">VCC_3V3</text>
<text x="262" y="116.2">D29</text>
<text x="262" y="118.7">D30</text>
<text x="267.7" y="114.7">GND</text>
<text x="267.7" y="117.3">TCK</text>
<text x="267.7" y="119.8">TDI</text>
<text x="299.1" y="114.7">GND</text>
<text x="299.1" y="117.3">GND</text>
<text x="299.9" y="119.8">SCL</text>
<text x="305.3" y="116.2">C29</text>
<text x="305.3" y="118.7">C30</text>
<text x="345.5" y="118.8">FMC_I2C_SCL</text>
<text x="33.3" y="122.3">[2,11]</text>
<text x="33.3" y="124.8">[2,11]</text>
<text x="43.2" y="121.4">FMC_LA28_P</text>
<text x="43.2" y="123.9">FMC_LA28_N</text>
<text x="74" y="121.3">H31</text>
<text x="74" y="123.8">H32</text>
<text x="79.8" y="122.3">LA28_P</text>
<text x="79.8" y="124.9">LA28_N</text>
<text x="107.7" y="122.3">LA29_N</text>
<text x="111.1" y="124.9">GND</text>
<text x="117.3" y="121.3">G31</text>
<text x="117.3" y="123.8">G32</text>
<text x="137.5" y="121.4">FMC_LA29_N</text>
<text x="155" y="122.3">[2,11]</text>
<text x="262" y="121.3">D31</text>
<text x="262" y="123.8">D32</text>
<text x="267.7" y="122.3">TDO</text>
<text x="267.7" y="124.9">3P3VAUX</text>
<text x="299.1" y="124.9">GND</text>
<text x="299.5" y="122.3">SDA</text>
<text x="305.3" y="121.3">C31</text>
<text x="305.3" y="123.8">C32</text>
<text x="345.1" y="121.4">FMC_I2C_SDA</text>
<text x="363.1" y="120">[11]</text>
<text x="363.1" y="122.5">[11]</text>
<text x="33.3" y="129.9">[2,11]</text>
<text x="43.2" y="129">FMC_LA30_P</text>
<text x="43.2" y="131.5">FMC_LA30_N</text>
<text x="74" y="126.4">H33</text>
<text x="74" y="128.9">H34</text>
<text x="74" y="131.4">H35</text>
<text x="79.8" y="127.4">GND</text>
<text x="79.8" y="130">LA30_P</text>
<text x="107.7" y="130">LA31_N</text>
<text x="107.9" y="127.4">LA31_P</text>
<text x="117.3" y="126.4">G33</text>
<text x="117.3" y="128.9">G34</text>
<text x="117.3" y="131.4">G35</text>
<text x="137.5" y="129">FMC_LA31_N</text>
<text x="137.9" y="126.5">FMC_LA31_P</text>
<text x="155" y="127.4">[2]</text>
<text x="155" y="129.9">[2]</text>
<text x="262" y="126.4">D33</text>
<text x="262" y="128.9">D34</text>
<text x="262" y="131.4">D35</text>
<text x="267.7" y="127.4">TMS</text>
<text x="267.7" y="130">TRST_L</text>
<text x="299.1" y="127.4">GND</text>
<text x="299.5" y="130">GA0</text>
<text x="305.3" y="126.4">C33</text>
<text x="305.3" y="128.9">C34</text>
<text x="305.3" y="131.4">C35</text>
<text x="350.5" y="130.7">VCC_MAIN</text>
<text x="364" y="130.7">VCC_3V3</text>
<text x="376.7" y="130.7">VCC_3V3</text>
<text x="33.3" y="132.5">[2,11]</text>
<text x="36" y="137.5">[2]</text>
<text x="43.2" y="136.6">FMC_LA32_P</text>
<text x="74" y="134">H36</text>
<text x="74" y="136.5">H37</text>
<text x="79.8" y="132.5">LA30_N</text>
<text x="79.8" y="135">GND</text>
<text x="79.8" y="137.6">LA32_P</text>
<text x="107.7" y="137.6">LA33_N</text>
<text x="107.9" y="135">LA33_P</text>
<text x="111.1" y="132.5">GND</text>
<text x="117.3" y="134">G36</text>
<text x="117.3" y="136.5">G37</text>
<text x="137.5" y="136.6">FMC_LA33_N</text>
<text x="137.9" y="134.1">FMC_LA33_P</text>
<text x="155" y="135">[2]</text>
<text x="155" y="137.5">[2]</text>
<text x="188.8" y="135.7">VCC_3V3</text>
<text x="262" y="134">D36</text>
<text x="262" y="136.5">D37</text>
<text x="267.7" y="132.5">GA1</text>
<text x="267.7" y="135">3P3V</text>
<text x="267.7" y="137.6">GND</text>
<text x="297.1" y="132.5">12P0V</text>
<text x="297.1" y="137.6">12P0V</text>
<text x="299.1" y="135">GND</text>
<text x="305.3" y="134">C36</text>
<text x="305.3" y="136.5">C37</text>
<text x="36" y="140.1">[2]</text>
<text x="43.2" y="139.2">FMC_LA32_N</text>
<text x="74" y="139.1">H38</text>
<text x="74" y="141.6">H39</text>
<text x="79.8" y="140.1">LA32_N</text>
<text x="79.8" y="142.7">GND</text>
<text x="110.4" y="142.7">VADJ</text>
<text x="111.1" y="140.1">GND</text>
<text x="117.3" y="139.1">G38</text>
<text x="117.3" y="141.6">G39</text>
<text x="262" y="139.1">D38</text>
<text x="262" y="141.6">D39</text>
<text x="267.7" y="140.1">3P3V</text>
<text x="267.7" y="142.7">GND</text>
<text x="298.4" y="142.7">3P3V</text>
<text x="299.1" y="140.1">GND</text>
<text x="305.3" y="139.1">C38</text>
<text x="305.3" y="141.6">C39</text>
<text x="74" y="144.1">H40</text>
<text x="79.5" y="149.6">ASP-134603-01</text>
<text x="79.8" y="145.2">VADJ</text>
<text x="111.1" y="145.2">GND</text>
<text x="117.3" y="144.1">G40</text>
<text x="262" y="144.1">D40</text>
<text x="267.5" y="149.6">ASP-134603-01</text>
<text x="267.7" y="145.2">3P3V</text>
<text x="299.1" y="145.2">GND</text>
<text x="305.3" y="144.1">C40</text>
<text x="153.3" y="151">VCC_ADJ</text>
<text x="350.8" y="154.4">10k</text>
<text x="357.7" y="153.3">DNE</text>
<text x="363.7" y="154.4">R1103</text>
<text x="350.8" y="164.5">10k</text>
<text x="363.7" y="164.5">R1104</text>
<text x="64.3" y="176.4">VCC_3V3</text>
<text x="77.8" y="176.4">VCC_IO</text>
<text x="110.8" y="176.4">VCC_IO</text>
<text x="121.9" y="176.4">VCC_MAIN</text>
<text x="252.3" y="176.4">VCC_3V3</text>
<text x="92.5" y="185">1</text>
<text x="94.7" y="182">J1101</text>
<text x="101.9" y="185">2</text>
<text x="33" y="191.1">[2,11]</text>
<text x="43.2" y="190">FMC_LA30_P</text>
<text x="92.5" y="187.6">3</text>
<text x="92.5" y="190.1">5</text>
<text x="101.9" y="187.6">4</text>
<text x="101.9" y="190.1">6</text>
<text x="137.5" y="190">FMC_LA30_N</text>
<text x="154.8" y="191.1">[2,11]</text>
<text x="33" y="193.7">[2,11]</text>
<text x="33" y="196.2">[2,11]</text>
<text x="43.2" y="192.5">FMC_LA28_P</text>
<text x="43.2" y="195">FMC_LA29_P</text>
<text x="43.2" y="197.6">FMC_LA24_P</text>
<text x="91.1" y="197.7">11</text>
<text x="92.5" y="192.6">7</text>
<text x="92.5" y="195.2">9</text>
<text x="101.9" y="192.6">8</text>
<text x="101.9" y="195.2">10</text>
<text x="101.9" y="197.7">12</text>
<text x="137.5" y="192.5">FMC_LA28_N</text>
<text x="137.5" y="195">FMC_LA29_N</text>
<text x="137.5" y="197.6">FMC_LA24_N</text>
<text x="154.8" y="193.7">[2,11]</text>
<text x="154.8" y="196.2">[2,11]</text>
<text x="33" y="198.7">[2,11]</text>
<text x="33" y="203.8">[2,11]</text>
<text x="43.2" y="202.7">FMC_LA21_P</text>
<text x="91.1" y="200.3">13</text>
<text x="91.1" y="202.8">15</text>
<text x="101.9" y="200.3">14</text>
<text x="101.9" y="202.8">16</text>
<text x="137.5" y="202.7">FMC_LA21_N</text>
<text x="154.8" y="198.7">[2,11]</text>
<text x="154.8" y="203.8">[2,11]</text>
<text x="199.8" y="203.8">[2,3,9,10,11]</text>
<text x="215.9" y="202.7">I2C_SDA</text>
<text x="230.1" y="202.6">S</text>
<text x="248.4" y="202.6">D</text>
<text x="281.6" y="202.7">FMC_I2C_SDA</text>
<text x="299.6" y="203.8">[11]</text>
<text x="33" y="206.4">[2,11]</text>
<text x="33" y="208.9">[2,11]</text>
<text x="43.2" y="205.2">FMC_LA17_CC_P</text>
<text x="43.2" y="207.7">FMC_LA15_P</text>
<text x="91.1" y="205.3">17</text>
<text x="91.1" y="207.9">19</text>
<text x="101.9" y="205.3">18</text>
<text x="101.9" y="207.9">20</text>
<text x="134" y="205.2">FMC_LA17_CC_N</text>
<text x="137.5" y="207.7">FMC_LA15_N</text>
<text x="154.8" y="208.9">[2,11]</text>
<text x="154.8" y="206.4">[2,11]</text>
<text x="230.1" y="205.2">4</text>
<text x="248.7" y="205.2">3</text>
<text x="248.9" y="208.6">Q1100-B</text>
<text x="319.1" y="204.3">VCC_IO</text>
<text x="376.8" y="204.3">VCC_ADJ</text>
<text x="33" y="211.4">[2,11]</text>
<text x="43.2" y="210.3">FMC_LA16_P</text>
<text x="43.2" y="215.4">FMC_LA07_P</text>
<text x="91.1" y="210.4">21</text>
<text x="91.1" y="213">23</text>
<text x="91.1" y="215.5">25</text>
<text x="101.9" y="210.4">22</text>
<text x="101.9" y="213">24</text>
<text x="101.9" y="215.5">26</text>
<text x="137.5" y="210.3">FMC_LA16_N</text>
<text x="137.5" y="215.4">FMC_LA07_N</text>
<text x="154.8" y="211.4">[2,11]</text>
<text x="248.9" y="211.3">EM6K6T2R</text>
<text x="33" y="216.5">[2,11]</text>
<text x="33" y="219.1">[2,11]</text>
<text x="33" y="221.6">[2,11]</text>
<text x="43.2" y="217.9">FMC_LA04_P</text>
<text x="43.2" y="220.4">FMC_LA02_P</text>
<text x="91.1" y="218">27</text>
<text x="91.1" y="220.6">29</text>
<text x="101.9" y="218">28</text>
<text x="101.9" y="220.6">30</text>
<text x="137.5" y="217.9">FMC_LA04_N</text>
<text x="137.5" y="220.4">FMC_LA02_N</text>
<text x="154.8" y="216.5">[2,11]</text>
<text x="154.8" y="219.1">[2,11]</text>
<text x="154.8" y="221.6">[2,11]</text>
<text x="237" y="216.8">5</text>
<text x="239.5" y="216.8">G</text>
<text x="315.9" y="217">VCC_IO_DCDC</text>
<text x="33" y="224.1">[2,11]</text>
<text x="43.2" y="223">FMC_LA00_CC_P</text>
<text x="91.1" y="223.1">31</text>
<text x="91.1" y="225.7">33</text>
<text x="101.9" y="223.1">32</text>
<text x="101.9" y="225.7">34</text>
<text x="134" y="223">FMC_LA00_CC_N</text>
<text x="154.8" y="224.1">[2,11]</text>
<text x="245.4" y="228">S</text>
<text x="263.6" y="228">D</text>
<text x="33" y="231.8">[9,11]</text>
<text x="33" y="229.2">[2,11]</text>
<text x="43.2" y="233.1">I2C_INT#</text>
<text x="43.2" y="230.6">IO_I2C_EN</text>
<text x="43.2" y="228.1">FMC_CLK0_M2C_P</text>
<text x="91.1" y="228.2">35</text>
<text x="91.1" y="230.7">37</text>
<text x="91.1" y="233.3">39</text>
<text x="101.9" y="228.2">36</text>
<text x="101.9" y="230.7">38</text>
<text x="101.9" y="233.3">40</text>
<text x="132.2" y="228.1">FMC_CLK0_M2C_N</text>
<text x="142" y="230.6">I2C_SDA</text>
<text x="142.4" y="233.1">I2C_SCL</text>
<text x="154.8" y="231.8">[2,3,9,10,11]</text>
<text x="154.8" y="229.2">[2,11]</text>
<text x="199.8" y="229.2">[2,3,9,10,11]</text>
<text x="215.9" y="228.1">I2C_SCL</text>
<text x="245.4" y="230.6">1</text>
<text x="263.9" y="230.6">6</text>
<text x="282" y="228.1">FMC_I2C_SCL</text>
<text x="299.6" y="229.2">[11]</text>
<text x="371.9" y="230.7">C1100</text>
<text x="382" y="230.7">C1101</text>
<text x="29.8" y="234.3">[2,3,9,10]</text>
<text x="87.2" y="238.5">WE 613 040 211 21</text>
<text x="154.8" y="234.3">[2,3,9,10,11]</text>
<text x="264.2" y="234">Q1100-A</text>
<text x="264.2" y="236.7">EM6K6T2R</text>
<text x="371.9" y="235.4">10u</text>
<text x="371.9" y="237.9">6V3</text>
<text x="382" y="235.4">10u</text>
<text x="382" y="237.9">6V3</text>
<text x="95.6" y="241">DNE</text>
<text x="215.9" y="245.8">IO_I2C_EN</text>
<text x="252.2" y="242.2">2</text>
<text x="254.8" y="242.2">G</text>
<text x="205.7" y="247">[9,11]</text>
</g>
</svg>
